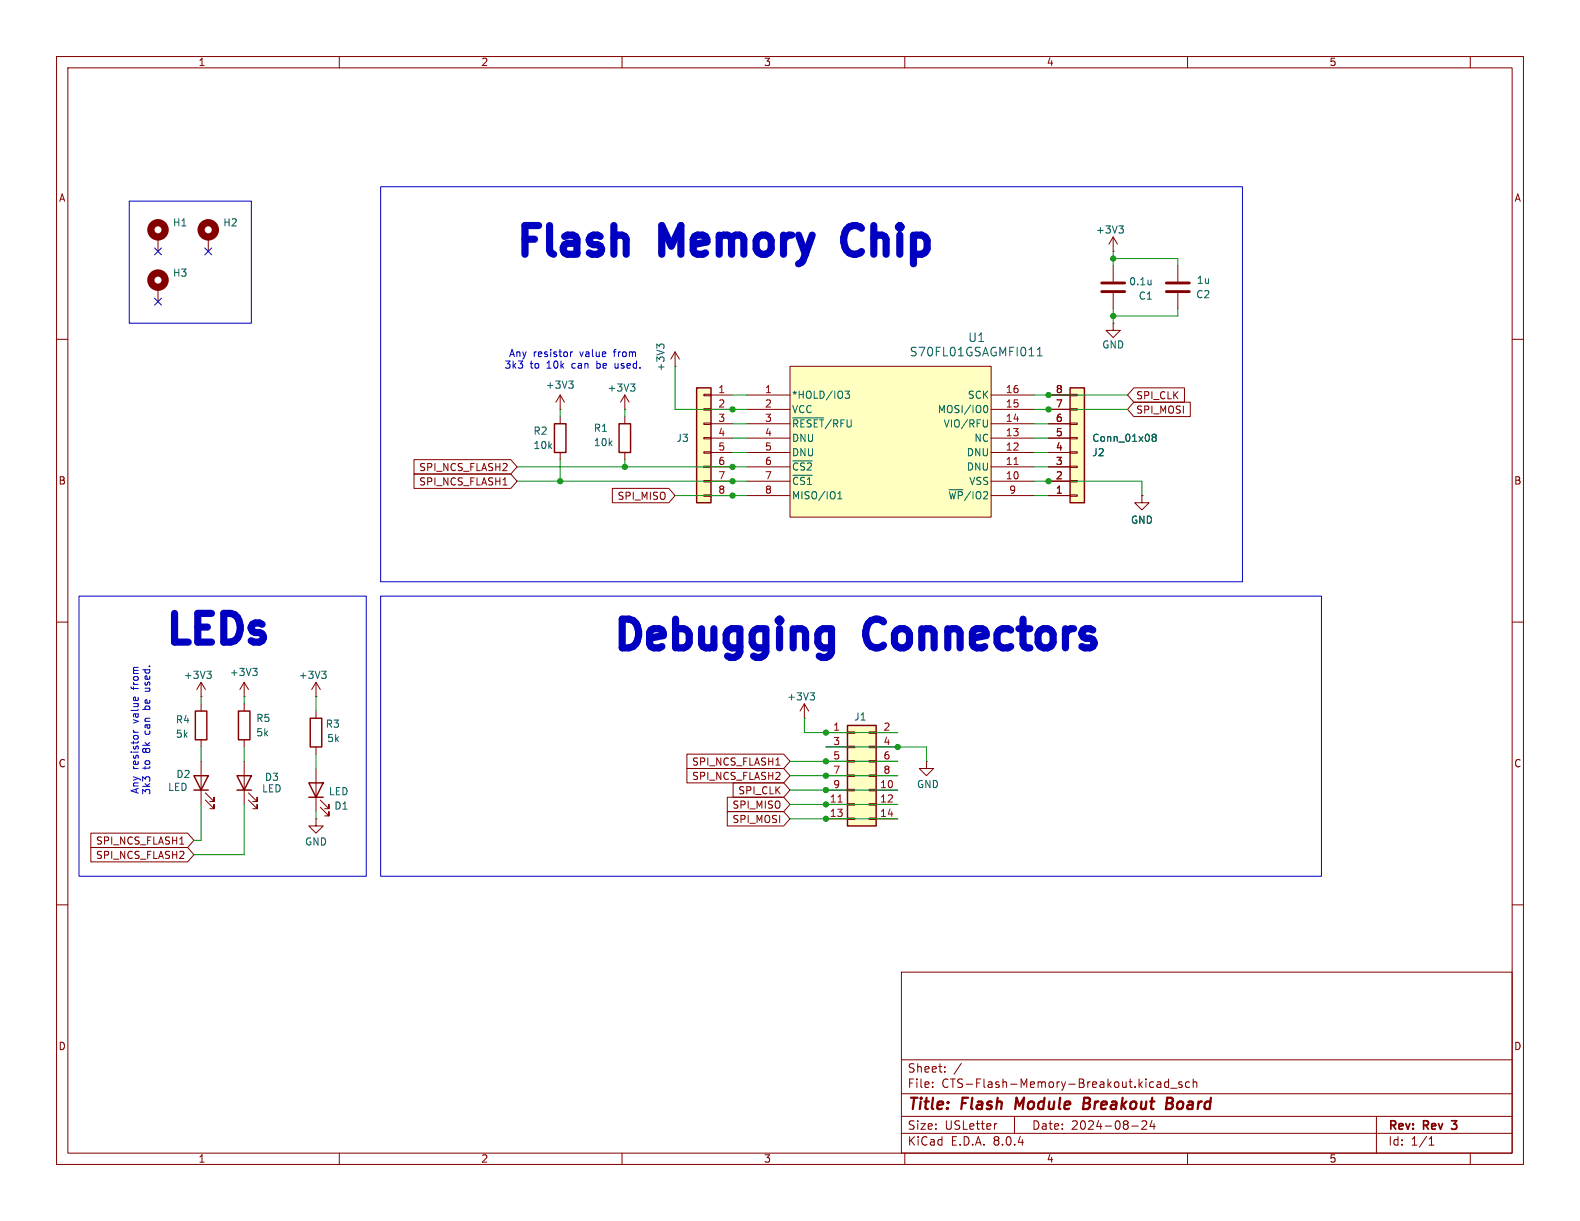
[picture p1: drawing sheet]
<svg xmlns="http://www.w3.org/2000/svg" width="279mm" height="216mm" viewBox="0 0 279 216" stroke-linecap="round" stroke-linejoin="round" font-family="sans-serif">
<g fill="none" stroke="#840000" stroke-width=".18">
<path d="M10 10h259.4v195.9h-259.4zM12 12h255.4v191.9h-255.4zM60 10v2M110 10v2M160 10v2M210 10v2M260 10v2M10 60h2M208.3 47v2.8M208.3 51.8v2.8M267.4 60h2M10 110h2"/>
<path d="M267.4 110h2M43.2 124.5v1.2M43.2 130.8v1.3M55.9 123.2h.1M55.9 120.7l-.8 1.2M55.9 120.7v2.5M55.9 120.7l.7 1.2M163.8 134.6v1.3h1.3l-1.3 1.3-1.2-1.3h1.2M163.8 134.6h.1M10 160h2M267.4 160h2M159.4 171.9h108v32h-108z"/>
<path d="M159.4 197.4h108M159.4 193.4h108M159.4 187.4h108M164.9 192.1v.2M164.9 191.4v.1M167.1 189.4v.2M167.1 188.7v.1M170 188l-1.3 1.9M176.3 198.7l-.3 .1M179.4 197.4v3M200.1 199.1h1.2M201.9 198.3l.6-.1 .2 .1 .1 .3-.9 1.1h.9"/>
<path d="M203.7 198.1l-.3 1.1h.9M204.1 198.7v1M204.6 191.4h.6l.1 .9M205.3 191.6l-.5 .1a.29 .29 0 0 0-.2 .3 .29 .29 0 0 0 .2 .3l.5-.1M206.6 191.4l-.4-.1-.3 .3v.4l.2 .2h.5M206.6 190.8v1.5M207 192.4h1.1M209 191.4l-.4-.1-.2 .2 .1 .2 .5 .2v.3h-.6M210.4 191.4l-.5-.1-.3 .3v.4l.2 .2h.6M211 191.4l.2-.1 .4 .1v.9M211 190.8v1.5M243.4 197.4v6.5"/>
<path d="M60 203.9v2M110 203.9v2M159.4 200.4h108M160 203.9v2M210 203.9v2M252.7 202.5h.9M252.7 201.4l.4-.4v1.5M260 203.9v2"/>
</g>
<path d="M256.7 198.2h.9M256.7 199.5l.2 .2" fill="none" stroke="#840000" stroke-width=".3"/>
<path d="M179.8 194.1l-.3 2M191.6 195.1h.7M192.3 195.1l.3 .1M192.4 194.1h-.6l-.3 2 1-.1M192.5 195l-.2 .1M206.3 195.1h.7M206.4 194.1h.7a.49 .49 0 0 1 .3 .5 .49 .49 0 0 1-.4 .5M207 195.1l.2 .1a.58 .58 0 0 1-.3 .9h-.7" fill="none" stroke="#840000" stroke-width=".4"/>
<path d="M42.2 125.7h2v5.1h-2z" fill="none" stroke="#840000" stroke-width=".25"/>
<path d="M56.9 118.7h.8l-.5 .5M57.4 119.2l.3 .2v.3l-.3 .3" fill="none" stroke="#006464" stroke-width=".18"/>
<path d="M206.2 50h4.1M206.2 51.6h4.1" fill="none" stroke="#840000" stroke-width=".51"/>
<path d="M189.2 68.6h2.6v20.3h-2.6z" fill="#ffffc2"/>
<g fill="none" stroke="#840000" stroke-width=".18">
<path d="M196.8 44.5h.1M196.8 57.2v1.2h1.3l-1.3 1.3-1.2-1.3h1.2M196.8 57.2h.1M196.8 41.9l-.7 1.3M196.8 41.9v2.6M196.8 47v2.8M196.8 51.8v2.8M196.8 41.9l.8 1.3M185.4 77.5h3.8M185.4 74.9h3.8M185.4 72.4h3.8M185.4 69.9h3.8"/>
<path d="M189.2 69.7h1.3v.3h-1.3zM189.2 72.3h1.3v.2h-1.3zM189.2 74.8h1.3v.3h-1.3zM189.2 77.3h1.3v.3h-1.3zM189.2 79.9h1.3v.2h-1.3zM185.4 87.6h3.8M185.4 85.1h3.8M185.4 82.6h3.8M185.4 80h3.8M189.2 82.4h1.3v.3h-1.3zM189.2 85h1.3v.2h-1.3zM189.2 87.5h1.3v.3h-1.3z"/>
<path d="M201.9 87.6v1.3h1.3l-1.3 1.3-1.2-1.3h1.2M201.9 87.6h.1M35.6 123.2h.1M35.6 120.7v2.5M35.6 124.5v1.2M35.6 130.8v1.3M35.6 134.6v7.6M35.6 120.7l-.8 1.2M35.6 120.7l.7 1.2M43.2 123.2h.1M43.2 120.7l-.8 1.2M43.2 120.7v2.5"/>
<path d="M43.2 120.7l.7 1.2M55.9 125.7v1.3M55.9 132.1v1.3M36.3 141.5l1.5 1.5v-.8v.8h-.7M36.3 140.2l1.5 1.5v-.7v.7h-.7"/>
</g>
<path d="M189.2 68.6h2.6v20.3h-2.6zM34.3 137.2h2.5l-1.2 2.5zM34.3 139.7h2.5M34.5 125.7h2.1v5.1h-2.1zM54.9 127h2v5.1h-2z" fill="none" stroke="#840000" stroke-width=".25"/>
<path d="M197.9 39.9h.7l-.4 .5M198.4 40.4l.2 .3v.3l-.2 .2M203.5 49.5v.9M203.5 50.2v.1M204 77.3l-.3-.2 .3-.3h.2l.3 .2-.3 .3M204 77.3l-.3 .3 .1 .3 .2 .1h.3l.2-.2v-.2l-.3-.3M204 77.3h.2M36.6 118.7h.8l-.5 .5M37.1 119.2l.3 .2v.3l-.3 .3M45.2 118.7l.3 .2v.3l-.3 .3M45.5 118.2l-.4 .5" fill="none" stroke="#006464" stroke-width=".18"/>
<path d="M194.8 50h4.1M194.8 51.6h4.1" fill="none" stroke="#840000" stroke-width=".51"/>
<path d="M149.9 128.3h5v17.8h-5z" fill="#ffffc2"/>
<g fill="none" stroke="#840000" stroke-width=".18">
<path d="M27.9 41.9v2.6M27.9 50.8v2.5M36.8 41.9v2.6M99.1 72.4h.1M99.1 69.9l-.8 1.2M99.1 69.9v2.5M99.1 73.7v1.2M99.1 69.9l.7 1.2M110.5 72.4h.1M110.5 69.9v2.5M110.5 73.7v1.2M110.5 69.9l-.8 1.2"/>
<path d="M110.5 69.9l.8 1.2M119.4 64.8h.1M119.4 62.2l-.8 1.3M119.4 62.2v2.6M119.4 62.2l.7 1.3M99.1 80v1.3M110.5 80v1.3M43.2 134.6v7.6M55.9 135.9v7.6M146 129.5h3.9M146 139.7h3.9M146 132.1h3.9"/>
<path d="M146 134.6h3.9M146 137.2h3.9M149.9 139.6h1.2v.2h-1.2zM149.9 137h1.2v.3h-1.2zM149.9 134.5h1.2v.2h-1.2zM149.9 132h1.2v.2h-1.2zM149.9 129.4h1.2v.3h-1.2zM153.7 139.6h1.2v.2h-1.2zM153.7 137h1.2v.3h-1.2zM153.7 134.5h1.2v.2h-1.2zM153.7 132h1.2v.2h-1.2zM153.7 129.4h1.2v.3h-1.2z"/>
<path d="M154.9 129.5h3.8M154.9 139.7h3.8M154.9 132.1h3.8M154.9 134.6h3.8M154.9 137.2h3.8M43.9 141.5l1.6 1.5v-.8v.8h-.8M43.9 140.2l1.6 1.5v-.7v.7h-.8M55.9 144.8v1.3h1.2l-1.2 1.2-1.3-1.2h1.3M55.9 144.8h.1M56.6 142.7l1.6 1.6v-.8v.8h-.8M56.6 141.5l1.6 1.5v-.8v.8h-.8M146 142.2h3.9"/>
<path d="M146 144.8h3.9M149.9 144.7h1.2v.2h-1.2zM149.9 142.1h1.2v.3h-1.2zM153.7 144.7h1.2v.2h-1.2zM153.7 142.1h1.2v.3h-1.2zM154.9 142.2h3.8M154.9 144.8h3.8"/>
</g>
<path d="M98 74.9h2.1v5.1h-2.1zM109.5 74.9h2v5.1h-2zM41.9 137.2h2.5l-1.2 2.5zM41.9 139.7h2.5M54.6 138.4h2.5l-1.2 2.6zM149.9 128.3h5v17.8h-5zM54.6 141h2.5" fill="none" stroke="#840000" stroke-width=".25"/>
<path d="M148.2 141.8h.7" fill="none" stroke="#a90000" stroke-width=".18"/>
<path d="M100.6 67.4h.8l-.5 .5M101.1 67.9l.3 .2v.3l-.3 .3M111.5 67.9h.8l-.4 .5M112 68.4l.3 .2v.3l-.3 .3M116.6 61.3l-.5-.5v.8M116.6 61.1l.3-.3h.3l.2 .3" fill="none" stroke="#006464" stroke-width=".18"/>
<g fill="none" stroke="#840000" stroke-width="1.3">
<circle cx="27.9" cy="40.6" r="1.27"/>
<circle cx="27.9" cy="49.5" r="1.27"/>
<circle cx="36.8" cy="40.6" r="1.27"/>
</g>
<path d="M123.2 68.6h2.5v20.3h-2.5z" fill="#ffffc2"/>
<g fill="none" stroke="#840000" stroke-width=".18">
<path d="M124.5 79.9h1.2v.2h-1.2zM124.5 77.3h1.2v.3h-1.2zM124.5 74.8h1.2v.3h-1.2zM124.5 72.3h1.2v.2h-1.2zM124.5 69.7h1.2v.3h-1.2zM125.7 69.9h3.8M125.7 72.4h3.8M125.7 74.9h3.8M125.7 77.5h3.8M124.5 87.5h1.2v.3h-1.2zM124.5 85h1.2v.2h-1.2zM124.5 82.4h1.2v.3h-1.2z"/>
<path d="M125.7 80h3.8M125.7 82.6h3.8M125.7 85.1h3.8M125.7 87.6h3.8M142.2 127h.1M142.2 124.5l-.7 1.2M142.2 124.5v2.5M142.2 124.5l.8 1.2"/>
</g>
<path d="M123.2 68.6h2.5v20.3h-2.5z" fill="none" stroke="#840000" stroke-width=".25"/>
<path d="M143.2 122.5h.8l-.4 .5M143.8 123l.2 .2v.3l-.2 .3" fill="none" stroke="#006464" stroke-width=".18"/>
<path d="M139.7 64.8h35.6v26.6h-35.6z" fill="#ffffc2"/>
<g fill="none" stroke="#840000" stroke-width=".18">
<path d="M132.1 69.9h7.6M132.1 74.9h7.6M132.1 72.4h7.6M132.1 77.5h7.6M139.7 64.8h35.6v26.6h-35.6zM175.3 69.9h7.6M175.3 74.9h7.6M175.3 72.4h7.6M175.3 77.5h7.6M185.4 69.9h3.8M185.4 74.9h3.8M185.4 72.4h3.8"/>
<path d="M185.4 77.5h3.8M200.5 71.1h10v2.6h-10l-1.1-1.3zM200.5 68.6h9v2.5h-9l-1.1-1.2zM73.2 81.3h17.1l1.1 1.3-1.1 1.2h-17.1zM73.2 83.8h17.1l1.1 1.3-1.1 1.3h-17.1zM88.9 85.8h.8M108.3 86.4h10l1.1 1.2-1.1 1.3h-10zM132.1 85.1h7.6M132.1 82.6h7.6M132.1 80h7.6M132.1 87.6h7.6M175.3 85.1h7.6"/>
<path d="M175.3 82.6h7.6M175.3 80h7.6M175.3 87.6h7.6M185.4 85.1h3.8M185.4 82.6h3.8M185.4 80h3.8M185.4 87.6h3.8M201.9 87.6h.1M121.5 133.3h17.1l1.1 1.3-1.1 1.3h-17.1zM121.5 135.9h17.1l1.1 1.3-1.1 1.2h-17.1zM129.6 138.4h9l1.1 1.3-1.1 1.3h-9zM137.2 135.3h.7"/>
<path d="M16.1 149.9h17.1l1.1 1.2-1.1 1.3h-17.1zM16.1 147.3h17.1l1.1 1.3-1.1 1.3h-17.1zM31.8 149.3h.7M128.6 143.5h10l1.1 1.3-1.1 1.3h-10zM128.6 141h10l1.1 1.2-1.1 1.3h-10z"/>
</g>
<g fill="none" stroke="#006464" stroke-width=".18">
<path d="M140.2 73.9h5.5M149.4 69.2h.8l-.4 .4 .4 .2v.5l-.2 .1-.6-.1M174.1 71.8l.1-.1a.68 .68 0 0 1 .5 .6 .68 .68 0 0 1-.5 .7l-.1-.1M174.6 74.2v1.1l-.2 .2M183.4 62.9h.9M183.4 61.8l.5-.4v1.5M204 77.3l-.3-.2 .3-.3h.2l.3 .2-.3 .3M204 77.3l-.3 .3 .1 .3 .2 .1h.3l.2-.2v-.2l-.3-.3M204 77.3h.2M140.2 81.5h3.4M140.2 84h3.4M148.2 88.2h.7"/>
<path d="M148.2 87.3l.3-.4v1.3"/>
</g>
<path d="M179.3 82.1h.7" fill="none" stroke="#a90000" stroke-width=".18"/>
<path d="M22.9 35.6h21.5v21.6h-21.5zM67.3 33h152.4v69.9h-152.4zM100.9 62.2v.9M101.3 62.2l-.4 .3M108.8 64.3v.6l.1 .2M14 105.4h50.8v49.5h-50.8zM67.3 105.4h166.4v49.5h-166.4zM23.6 129.5h.8M23.6 129.1l.2 .4M26.5 122.1l-.2 .1h-.7" fill="none" stroke="#0000c2" stroke-width=".18"/>
<path d="M150.9 39.9a2.12 2.12 0 0 0-1.7 2.2 2.95 2.95 0 0 0 1 2.6l.7 .3M110.5 41.8l.2 .5v2.7M145.6 111.2h1l.4 .2M147 111.2v4.1l-.2 .5-.7 .4M147 114.3l-.4 .3h-1" fill="none" stroke="#0000c2" stroke-width="1.3"/>
<g fill="none" stroke="#009600" stroke-width=".18">
<path d="M196.8 45.7h11.5v1.3M196.8 44.5v2.5M196.8 54.6v2.6M208.3 54.6v1.3h-11.5M99.1 72.4v1.3M110.5 72.4v1.3M119.4 64.8v7.6h12.7M129.5 77.5h2.6M129.5 69.9h2.6M129.5 74.9h2.6M182.9 72.4h16.5M182.9 77.5h2.5"/>
<path d="M182.9 69.9h16.5M182.9 74.9h2.5M91.4 82.6h40.7M91.4 85.1h40.7M99.1 81.3v3.8M110.5 81.3v1.3M119.4 87.6h12.7M129.5 80h2.6M182.9 82.6h2.5M182.9 85.1h19v2.5M182.9 80h2.5M182.9 87.6h2.5"/>
<path d="M35.6 123.2v1.3M35.6 132.1v2.5M43.2 123.2v1.3M43.2 132.1v2.5M55.9 123.2v2.5M55.9 133.4v2.5M139.7 134.6h19M139.7 137.2h19M139.7 139.7h19M142.2 127v2.5h16.5M146 132.1h17.8v2.5M35.6 142.2v6.4h-1.3"/>
<path d="M43.2 142.2v8.9h-8.9M55.9 143.5v1.3M139.7 142.2h19M139.7 144.8h19"/>
</g>
<path d="M27.3 43.8l1.2 1.3M27.3 52.7l1.2 1.2M28.5 52.7l-1.2 1.2M28.5 43.8l-1.2 1.3M36.2 43.8l1.2 1.3M37.4 43.8l-1.2 1.3" fill="none" stroke="#000084" stroke-width=".18"/>
<g fill="#009600" stroke="#009600" stroke-width=".18">
<circle cx="146" cy="134.6" r=".46"/>
<circle cx="146" cy="137.2" r=".46"/>
<circle cx="158.7" cy="132.1" r=".46"/>
<circle cx="196.8" cy="45.7" r=".46"/>
<circle cx="185.4" cy="69.9" r=".46"/>
<circle cx="185.4" cy="72.4" r=".46"/>
<circle cx="196.8" cy="55.9" r=".46"/>
<circle cx="146" cy="142.2" r=".46"/>
<circle cx="146" cy="139.7" r=".46"/>
<circle cx="146" cy="144.8" r=".46"/>
<circle cx="129.5" cy="85.1" r=".46"/>
<circle cx="110.5" cy="82.6" r=".46"/>
<circle cx="99.1" cy="85.1" r=".46"/>
<circle cx="129.5" cy="82.6" r=".46"/>
<circle cx="185.4" cy="85.1" r=".46"/>
<circle cx="129.5" cy="87.6" r=".46"/>
<circle cx="146" cy="129.5" r=".46"/>
<circle cx="129.5" cy="72.4" r=".46"/>
</g>
<g font-size="7.1" fill="#0000c2">
<text x="90.2" y="47.1">Flash</text>
<text x="117.2" y="47.1">Memory</text>
<text x="152.4" y="47.1">Chip</text>
<text x="28.3" y="115.7">LEDs</text>
<text x="107.4" y="116.7">Debugging</text>
<text x="153.5" y="116.7">Connectors</text>
</g>
<g font-size="2.8" fill="#840000">
<text x="160.4" y="196.8">Title:</text>
<text x="170.1" y="196.8">Flash</text>
<text x="180.4" y="196.8">Module</text>
<text x="193.2" y="196.8">Breakout</text>
<text x="208.6" y="196.8">Board</text>
</g>
<g font-size="2.1" fill="#006464">
<text x="160.8" y="63.2">S70FL01GSAGMFI011</text>
<text x="171.1" y="60.7">U1</text>
</g>
<g font-size="2.1" fill="#840000">
<text x="160.4" y="189.9">Sheet:</text>
<text x="160.4" y="192.6">File:</text>
<text x="166.5" y="192.6">CTS-Flash-Memory-Breakout.kicad_sch</text>
<text x="160.4" y="202.8">KiCad</text>
<text x="160.4" y="200">Size:</text>
<text x="167.1" y="200">USLetter</text>
<text x="168.1" y="202.8">E.D.A.</text>
<text x="175.7" y="202.8">8.0.4</text>
<text x="182.4" y="200">Date:</text>
<text x="189.4" y="200">2024-08-24</text>
<text x="245.4" y="200.2">Rev:</text>
<text x="245.4" y="202.8">Id:</text>
<text x="249.5" y="202.8">1/1</text>
<text x="251.8" y="200.2">Rev</text>
<text x="257.5" y="200.2">3</text>
</g>
<g font-size="1.8" fill="#840000">
<text x="35" y="11.9">1</text>
<text x="85" y="11.9">2</text>
<text x="135" y="11.9">3</text>
<text x="185" y="11.9">4</text>
<text x="235" y="11.9">5</text>
<text x="10.3" y="35.9">A</text>
<text x="267.7" y="35.9">A</text>
<text x="200.8" y="70.8">SPI_CLK</text>
<text x="200.8" y="73.3">SPI_MOSI</text>
<text x="74" y="83.5">SPI_NCS_FLASH2</text>
<text x="10.3" y="85.9">B</text>
<text x="74" y="86">SPI_NCS_FLASH1</text>
<text x="109.1" y="88.6">SPI_MISO</text>
<text x="267.7" y="85.9">B</text>
<text x="10.3" y="135.9">C</text>
<text x="122.3" y="135.6">SPI_NCS_FLASH1</text>
<text x="267.7" y="135.9">C</text>
<text x="122.3" y="138.1">SPI_NCS_FLASH2</text>
<text x="129.4" y="143.2">SPI_MISO</text>
<text x="130.4" y="140.7">SPI_CLK</text>
<text x="16.9" y="149.5">SPI_NCS_FLASH1</text>
<text x="129.4" y="145.7">SPI_MOSI</text>
<text x="16.9" y="152.1">SPI_NCS_FLASH2</text>
<text x="10.3" y="185.9">D</text>
<text x="267.7" y="185.9">D</text>
<text x="35" y="205.8">1</text>
<text x="85" y="205.8">2</text>
<text x="135" y="205.8">3</text>
<text x="185" y="205.8">4</text>
<text x="235" y="205.8">5</text>
</g>
<g font-size="1.8" fill="#006464">
<text x="30.5" y="40.2">H1</text>
<text x="39.4" y="40.2">H2</text>
<text x="193.7" y="41.5">+3V3</text>
<text x="30.5" y="49.1">H3</text>
<text x="199.6" y="50.6">0.1u</text>
<text x="201.3" y="53.2">C1</text>
<text x="211.4" y="52.9">C2</text>
<text x="211.6" y="50.4">1u</text>
<text x="117.7" y="65.8" transform="rotate(-90 117.7 65.8)">+3V3</text>
<text x="194.8" y="61.8">GND</text>
<text x="96.4" y="68.9">+3V3</text>
<text x="107.3" y="69.4">+3V3</text>
<text x="140" y="70.7">*HOLD/IO3</text>
<text x="171.1" y="70.7">SCK</text>
<text x="94.2" y="77.1">R2</text>
<text x="104.9" y="76.6">R1</text>
<text x="140" y="73.3">VCC</text>
<text x="140" y="75.8">~{RESET}/RFU</text>
<text x="165.7" y="73.3">MOSI/IO0</text>
<text x="166.8" y="75.8">VIO/RFU</text>
<text x="94.2" y="79.6">10k</text>
<text x="104.9" y="79.1">10k</text>
<text x="119.5" y="78.3">J3</text>
<text x="140" y="78.3">DNU</text>
<text x="140" y="80.9">DNU</text>
<text x="140" y="83.4">~{CS2}</text>
<text x="170.9" y="83.4">DNU</text>
<text x="170.9" y="80.9">DNU</text>
<text x="172.2" y="78.3">NC</text>
<text x="193" y="80.9">J2</text>
<text x="193" y="78.3">Conn_01x08</text>
<text x="140" y="86">~{CS1}</text>
<text x="140" y="88.5">MISO/IO1</text>
<text x="167.6" y="88.5">~{WP}/IO2</text>
<text x="171.3" y="86">VSS</text>
<text x="199.9" y="92.8">GND</text>
<text x="40.5" y="119.7">+3V3</text>
<text x="32.4" y="120.2">+3V3</text>
<text x="52.7" y="120.2">+3V3</text>
<text x="139.1" y="124.1">+3V3</text>
<text x="31" y="128.1">R4</text>
<text x="31" y="130.7">5k</text>
<text x="45.2" y="127.9">R5</text>
<text x="45.2" y="130.4">5k</text>
<text x="57.5" y="128.9">R3</text>
<text x="57.7" y="131.4">5k</text>
<text x="151" y="127.6">J1</text>
<text x="31.1" y="137.8">D2</text>
<text x="29.6" y="140.1">LED</text>
<text x="46.2" y="140.3">LED</text>
<text x="46.7" y="138.3">D3</text>
<text x="58.1" y="140.8">LED</text>
<text x="59" y="143.4">D1</text>
<text x="162" y="139.5">GND</text>
<text x="53.8" y="149.7">GND</text>
</g>
<g font-size="1.8" fill="#0000c2">
<text x="89.1" y="65.4">3k3</text>
<text x="89.9" y="63.3">Any</text>
<text x="93.7" y="65.4">to</text>
<text x="94.3" y="63.3">resistor</text>
<text x="96.8" y="65.4">10k</text>
<text x="101.4" y="65.4">can</text>
<text x="102.6" y="63.3">value</text>
<text x="106" y="65.4">be</text>
<text x="108.8" y="63.3">from</text>
<text x="109.4" y="65.4">used.</text>
<text x="24.7" y="121.5" transform="rotate(-90 24.7 121.5)">from</text>
<text x="26.8" y="125" transform="rotate(-90 26.8 125)">be</text>
<text x="26.8" y="121.6" transform="rotate(-90 26.8 121.6)">used.</text>
<text x="24.7" y="127.7" transform="rotate(-90 24.7 127.7)">value</text>
<text x="26.8" y="129.6" transform="rotate(-90 26.8 129.6)">can</text>
<text x="24.7" y="136.1" transform="rotate(-90 24.7 136.1)">resistor</text>
<text x="26.8" y="136" transform="rotate(-90 26.8 136)">to</text>
<text x="26.8" y="133" transform="rotate(-90 26.8 133)">8k</text>
<text x="24.7" y="140.5" transform="rotate(-90 24.7 140.5)">Any</text>
<text x="26.8" y="140.7" transform="rotate(-90 26.8 140.7)">3k3</text>
</g>
<g font-size="1.8" fill="#a90000">
<text x="126.9" y="69.6">1</text>
<text x="135.2" y="69.6">1</text>
<text x="177.8" y="69.6">16</text>
<text x="186.6" y="69.6">8</text>
<text x="126.9" y="72.1">2</text>
<text x="126.9" y="74.7">3</text>
<text x="126.9" y="77.2">4</text>
<text x="135.2" y="72.1">2</text>
<text x="135.2" y="74.7">3</text>
<text x="135.2" y="77.2">4</text>
<text x="177.8" y="74.7">14</text>
<text x="177.8" y="77.2">13</text>
<text x="177.8" y="72.1">15</text>
<text x="186.6" y="77.2">5</text>
<text x="186.6" y="74.7">6</text>
<text x="186.6" y="72.1">7</text>
<text x="126.9" y="79.8">5</text>
<text x="126.9" y="82.3">6</text>
<text x="135.2" y="79.8">5</text>
<text x="135.2" y="82.3">6</text>
<text x="177.8" y="82.3">11</text>
<text x="177.8" y="79.8">12</text>
<text x="186.6" y="82.3">3</text>
<text x="186.6" y="79.8">4</text>
<text x="126.9" y="84.8">7</text>
<text x="126.9" y="87.4">8</text>
<text x="135.2" y="84.8">7</text>
<text x="135.2" y="87.4">8</text>
<text x="177.8" y="84.8">10</text>
<text x="178.4" y="87.4">9</text>
<text x="186.6" y="87.4">1</text>
<text x="186.6" y="84.8">2</text>
<text x="147.2" y="129.3">1</text>
<text x="147.2" y="131.8">3</text>
<text x="156.1" y="129.3">2</text>
<text x="156.1" y="131.8">4</text>
<text x="147.2" y="134.4">5</text>
<text x="147.2" y="136.9">7</text>
<text x="156.1" y="134.4">6</text>
<text x="156.1" y="136.9">8</text>
<text x="146.6" y="142">11</text>
<text x="147.2" y="139.4">9</text>
<text x="155.5" y="139.4">10</text>
<text x="155.5" y="142">12</text>
<text x="146.6" y="144.5">13</text>
<text x="155.5" y="144.5">14</text>
</g>
</svg>
